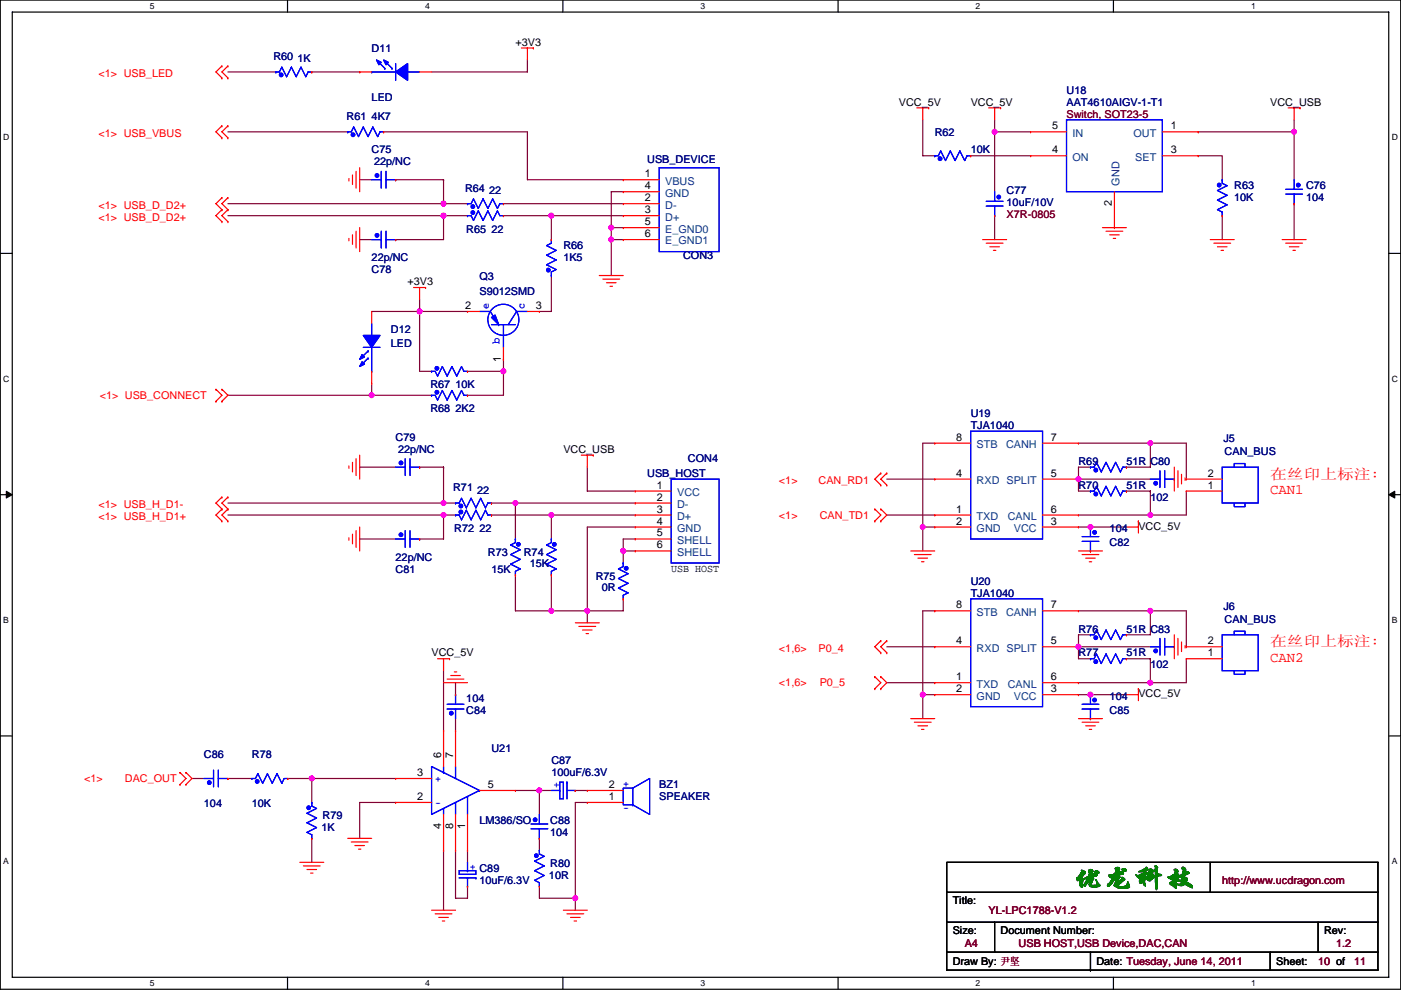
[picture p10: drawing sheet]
<svg xmlns="http://www.w3.org/2000/svg" width="297mm" height="210mm" viewBox="0 0 297 210" stroke-linecap="round" stroke-linejoin="round" font-family="sans-serif">
<path d="M.1 0h296.9v209.8h-296.9zM2.6 2.6h291.8v204.7h-291.8z" fill="none" stroke="#000" stroke-width=".25"/>
<g fill="#fff">
<path d="M31.8 .3h1v2h-1z"/>
<path d="M31.8 207.5h1v2.1h-1z"/>
</g>
<path d="M61 0v2.6M61 207.3v2.5" fill="none" stroke="#000" stroke-width=".25"/>
<g fill="#fff">
<path d="M90.1 .3h1v2h-1z"/>
<path d="M90.1 207.5h1v2.1h-1z"/>
</g>
<path d="M119.3 0v2.6M119.3 207.3v2.5" fill="none" stroke="#000" stroke-width=".25"/>
<g fill="#fff">
<path d="M148.5 .3h1v2h-1z"/>
<path d="M148.5 207.5h1v2.1h-1z"/>
</g>
<path d="M177.7 0v2.6M177.7 207.3v2.5" fill="none" stroke="#000" stroke-width=".25"/>
<g fill="#fff">
<path d="M206.9 .3h1v2h-1z"/>
<path d="M206.9 207.5h1v2.1h-1z"/>
</g>
<path d="M236.1 0v2.6M236.1 207.3v2.5" fill="none" stroke="#000" stroke-width=".25"/>
<g fill="#fff">
<path d="M265.2 .3h1v2h-1z"/>
<path d="M265.2 207.5h1v2.1h-1z"/>
<path d="M.7 28.2h1.3v2h-1.3z"/>
<path d="M295.1 28.2h1.3v2h-1.3z"/>
<path d="M.7 79.3h1.3v2.1h-1.3z"/>
<path d="M295.1 79.3h1.3v2.1h-1.3z"/>
</g>
<path d="M.1 53.7h2.5M294.4 53.7h2.6" fill="none" stroke="#000" stroke-width=".25"/>
<g fill="#fff">
<path d="M.7 130.5h1.2v2h-1.2z"/>
<path d="M295.1 130.5h1.2v2h-1.2z"/>
</g>
<path d="M.1 104.9h2.5M294.4 104.9h2.6" fill="none" stroke="#000" stroke-width=".25"/>
<path d="M1.3 104.2l1.3 .7-1.3 .7zM294.4 104.9l1.3-.7v1.4z" fill="#000" stroke="#000" stroke-width=".21"/>
<g fill="#fff">
<path d="M.7 181.7h1.2v2h-1.2z"/>
<path d="M295.1 181.7h1.2v2h-1.2z"/>
</g>
<path d="M.1 156.1h2.5M294.4 156.1h2.6M200.7 195.6h91.5M200.7 182.9h91.5v22.9h-91.5zM200.7 189.3h91.5M210.9 195.6v6.4M256.6 182.9v6.4M279.5 195.6v6.4M200.7 202h91.5M231.2 205.8h.1M231.2 202v3.8M269.3 202v3.8" fill="none" stroke="#000" stroke-width=".25"/>
<g fill="none" stroke="#800040" stroke-width=".25">
<path d="M48.3 15.3h10.2M66.1 15.3h10.2M111.8 12.7v2.6h-20.3M48.3 28h25.4M76.3 38.1h2.5M81.3 28h30.5v10.1h20.3M83.9 38.1h10.1M94 38.1h.1M94 38.1v5.1M195.6 25.4v7.6h2.6M205.8 33h12.7M210.9 28h7.6"/>
<path d="M210.9 28h.1M210.9 25.4v2.6M210.9 28v12.7M254.1 33h5v5.1M254.1 28h.1M254.1 28h20.3M274.4 28v10.1M274.4 25.4v2.6M48.3 45.7h45.7v5.1h-10.1M48.3 43.2h45.7M76.3 50.8h2.5M94 43.2h5.1"/>
<path d="M94 45.7h.1M94 45.7h5.1M106.7 43.2h25.4M106.7 45.7h10.2v5.1M116.9 45.7h.1M116.9 58.4v7.7h-2.5M116.9 45.7h15.2M129.6 48.3h.1M129.6 50.8h2.5M129.6 50.8v7.6M129.6 48.3h2.5M129.6 48.3v2.5"/>
<path d="M132.1 40.7h-2.5v7.6M210.9 45.7v5.1M259.1 45.7v5.1M274.4 43.2v7.6M78.8 66.1h10.2M89 66.1h10.1M89 66.1h.1M89 66.1v12.7h2.5M89 63.5v2.6M99.1 78.8h7.6M106.7 78.8h.1M106.7 78.8v5h-7.6"/>
<path d="M106.7 76.2v2.6M48.3 83.8h30.5M76.3 99.1h7.6M78.8 83.8h.1M78.8 81.3v2.5M78.8 83.8h12.7M89 99.1h5M94 99.1h.1M94 99.1v7.6M124.5 99.1v5.1h10.2M198.2 94h-2.6v17.8M228.7 94h15.2v5.1h-5.1"/>
<path d="M231.2 99.1h-2.5v2.5M243.9 94h7.6v7.6M243.9 94h.1M48.3 109.2h45.7v5.1h-5M48.3 106.7h45.7M76.3 114.3h7.6M94 106.7h2.6M94 109.2h.1M94 109.2h2.6M104.2 109.2h12.7v5.1M104.2 106.7h5.1v7.6M109.3 106.7h.1"/>
<path d="M109.3 106.7h25.4M116.9 109.2h.1M116.9 109.2h17.8M132.1 116.9h.1M132.1 116.9h2.6M132.1 116.9v2.5M134.7 111.8h-10.2v17.8M134.7 114.3h-2.6v2.6M188 109.2h10.2M188 101.6h10.2M195.6 111.8h.1M195.6 111.8h2.6"/>
<path d="M195.6 111.8v5.1M228.7 101.6v2.6h2.5M228.7 109.2h15.2M228.7 111.8h2.5M228.7 101.6h.1M228.7 101.6h15.2M231.2 111.8h.1M231.2 111.8h7.6M238.8 104.2h5.1M243.9 104.2h.1M243.9 104.2v5M251.5 104.2v5h-7.6"/>
<path d="M109.3 121.9v7.7h7.6M116.9 121.9v7.7M116.9 129.6h.1M116.9 129.6h7.6M124.5 129.6h.1M124.5 129.6v2.5M132.1 127v2.6h-7.6M188 137.2h10.2M198.2 129.6h-2.6v17.7M228.7 137.2v2.5h2.5M228.7 129.6h15.2v5h-5.1M228.7 137.2h.1"/>
<path d="M228.7 137.2h15.2M231.2 134.6h-2.5v2.6M238.8 139.7h5.1M243.9 139.7h.1M243.9 129.6h7.6v7.6M243.9 129.6h.1M243.9 139.7v5.1M251.5 139.7v5.1h-7.6M94 142.3v12.7M96.6 144.8v2.5M96.6 152.4v2.6M188 144.8h10.2"/>
<path d="M195.6 147.3h.1M195.6 147.3h2.6M195.6 147.3v5.1M228.7 144.8h15.2M228.7 147.3h2.5M231.2 147.3h.1M231.2 147.3h7.6M40.7 165.1h2.5M48.3 165.1h5.1M61 165.1h5.1M66.1 165.1h.1M66.1 165.1v5.1"/>
<path d="M66.1 177.8v5.1M66.1 165.1h17.8M83.9 170.2h-7.6v7.6M109.3 167.7h5.1M114.4 167.7h.1M114.4 167.7v5M114.4 177.8v2.6M114.4 167.7h2.5M122 167.7h2.5M124.5 170.2h-2.5v20.3M94 180.4v12.7M96.6 180.4v10.1h2.5v-2.5"/>
<path d="M99.1 180.4v2.5M114.4 188v2.5h7.6M122 190.5h.1M122 190.5v2.6"/>
</g>
<g fill="#f0f" stroke="#f0f" stroke-width=".25">
<circle cx="94" cy="43.2" r=".5"/>
<circle cx="94" cy="45.7" r=".5"/>
<circle cx="116.9" cy="45.7" r=".5"/>
<circle cx="88.9" cy="66" r=".5"/>
<circle cx="106.7" cy="78.7" r=".5"/>
<circle cx="78.8" cy="83.8" r=".5"/>
<circle cx="129.6" cy="48.3" r=".5"/>
<circle cx="129.6" cy="50.8" r=".5"/>
<circle cx="94" cy="106.7" r=".5"/>
<circle cx="109.3" cy="106.7" r=".5"/>
<circle cx="116.9" cy="109.2" r=".5"/>
<circle cx="94" cy="109.2" r=".5"/>
<circle cx="124.5" cy="129.5" r=".5"/>
<circle cx="132.1" cy="116.8" r=".5"/>
<circle cx="116.9" cy="129.5" r=".5"/>
<circle cx="210.9" cy="27.9" r=".5"/>
<circle cx="274.4" cy="27.9" r=".5"/>
<circle cx="66.1" cy="165.1" r=".5"/>
<circle cx="114.3" cy="167.6" r=".5"/>
<circle cx="122" cy="190.5" r=".5"/>
<circle cx="243.9" cy="109.2" r=".5"/>
<circle cx="243.9" cy="144.8" r=".5"/>
<circle cx="195.6" cy="147.3" r=".5"/>
<circle cx="243.9" cy="129.5" r=".5"/>
<circle cx="231.2" cy="147.3" r=".5"/>
<circle cx="228.6" cy="137.2" r=".5"/>
<circle cx="195.6" cy="111.8" r=".5"/>
<circle cx="243.9" cy="94" r=".5"/>
<circle cx="231.2" cy="111.8" r=".5"/>
<circle cx="228.6" cy="101.6" r=".5"/>
</g>
<g fill="none" stroke="#f00" stroke-width=".25">
<path d="M47.1 14h.1M47.1 16.5h.1M47.1 14l-1.3 1.3 1.3 1.2M48.3 14h.1M48.3 16.5h.1M48.3 14l-1.2 1.3 1.2 1.2M58.5 15.3h.1M66.1 15.3h.1M76.3 15.3h.1M76.3 15.3h2.5M89 15.3h2.5M110.6 10.2h2.5"/>
<path d="M111.8 10.2v2.5M113.1 10.2h.1M47.1 26.7h.1M47.1 29.2h.1M47.1 26.7l-1.3 1.3 1.3 1.2M48.3 26.7h.1M48.3 29.2h.1M48.3 26.7l-1.2 1.3 1.2 1.2M73.7 28h.1M74 37.9v.5M74.7 37.1v2M75.5 36.3v3.6"/>
<path d="M76.3 35.6v5.1M78.8 38.1h.1M81.3 28h.1M83.9 38.1h.1M132.1 38.1h.1M132.1 38.1h7.7M194.4 22.9h2.5M195.6 22.9v2.5M196.9 22.9h.1M198.2 33h.1M205.8 33h.1M209.6 22.9h2.5"/>
<path d="M210.9 22.9v2.5M212.1 22.9h.1M218.5 33h.1M218.5 28h.1M218.5 28h7.6M218.5 33h7.6M246.4 28h7.7M246.4 33h7.7M254.1 28h.1M254.1 33h.1M259.1 38.1h.1M273.1 22.9h2.5"/>
<path d="M274.4 22.9v2.5M274.4 38.1h.1M275.6 22.9h.1M47.1 41.9h.1M47.1 44.5h.1M47.1 47h.1M47.1 41.9l-1.3 1.3 1.3 1.3M47.1 44.5l-1.3 1.2 1.3 1.3M48.3 41.9h.1M48.3 44.5h.1M48.3 47h.1M48.3 41.9l-1.2 1.3 1.2 1.3"/>
<path d="M48.3 44.5l-1.2 1.2 1.2 1.3M74 50.6v.5M74.7 49.8v2M75.5 49v3.6M76.3 48.3v5.1M78.8 50.8h.1M83.9 50.8h.1M99.1 45.7h.1M99.1 43.2h.1M106.7 45.7h.1M106.7 43.2h.1M116.9 58.4h.1"/>
<path d="M116.9 50.8h.1M127.1 58.4h5M127.8 59.2h3.6M128.6 60h2M132.1 43.2h.1M132.1 45.7h.1M132.1 40.7h.1M132.1 48.3h.1M132.1 50.8h.1M132.1 43.2h7.7M132.1 45.7h7.7M132.1 40.7h7.7"/>
<path d="M132.1 48.3h7.7M132.1 50.8h7.7M208.3 50.8h5.1M209.1 51.6h3.6M209.9 52.3h2M210.6 53.1h.5M210.9 40.7h.1M210.9 45.7h.1M233.7 48.3h5.1M234.5 49h3.6M235.3 49.8h2M236 50.6h.5"/>
<path d="M236.3 48.3h.1M236.3 40.7v7.6M256.6 50.8h5.1M257.4 51.6h3.5M258.1 52.3h2.1M258.9 53.1h.5M259.1 45.7h.1M271.8 50.8h5.1M272.6 51.6h3.6M273.4 52.3h2M274.1 53.1h.5M274.4 43.2h.1"/>
<path d="M78.8 66.1v2.5M78.8 78.8v2.5M87.7 61h2.5M89 61v2.5M90.2 61h.1M91.5 78.8h.1M99.1 66.1h.1M99.1 78.8h.1M99.1 66.1h2.6M106.7 76.2h.1M106.7 73.7v2.5M111.8 66.1h2.6"/>
<path d="M114.4 66.1h.1M129.3 60.7h.6M45.8 85.1h.1M45.8 82.6h.1M45.8 82.6l1.3 1.2-1.3 1.3M47.1 82.6h.1M47.1 85.1h.1M47.1 82.6l1.2 1.2-1.2 1.3M74 98.8v.5M74.7 98.1v2M75.5 97.3v3.6M76.3 96.5v5.1"/>
<path d="M78.8 81.3h.1M83.9 99.1h.1M89 99.1h.1M91.5 83.8h.1M99.1 83.8h.1M123.3 96.5h2.5M124.5 96.5v2.6M125.8 96.5h.1M198.2 94h.1M198.2 94h7.6M221 94h7.7M228.7 94h.1"/>
<path d="M231.2 99.1h.1M238.8 99.1h.1M249 99.1v5.1M249.7 99.8v3.6M47.1 108h.1M47.1 110.5h.1M47.1 105.4h.1M47.1 108l-1.3 1.2 1.3 1.3M47.1 105.4l-1.3 1.3 1.3 1.3M48.3 108h.1M48.3 110.5h.1M48.3 105.4h.1"/>
<path d="M48.3 108l-1.2 1.2 1.2 1.3M48.3 105.4l-1.2 1.3 1.2 1.3M74 114.1v.5M74.7 113.3v2M75.5 112.5v3.6M76.3 111.8v5.1M83.9 114.3h.1M89 114.3h.1M96.6 109.2h.1M96.6 106.7h.1M104.2 109.2h.1M104.2 106.7h.1"/>
<path d="M109.3 114.3h.1M116.9 114.3h.1M132.1 119.4h.1M134.7 104.2h.1M134.7 106.7h.1M134.7 109.2h.1M134.7 111.8h.1M134.7 114.3h.1M134.7 116.9h.1M134.7 104.2h7.6M134.7 106.7h7.6M134.7 109.2h7.6"/>
<path d="M134.7 111.8h7.6M134.7 114.3h7.6M134.7 116.9h7.6M185.5 110.5h.1M185.5 108h.1M185.5 108l1.2 1.2-1.2 1.3M186.7 100.4h.1M186.7 102.9h.1M186.7 108h.1M186.7 110.5h.1M186.7 100.4l-1.2 1.2 1.2 1.3M186.7 108l1.3 1.2-1.3 1.3"/>
<path d="M188 100.4h.1M188 102.9h.1M188 100.4l-1.3 1.2 1.3 1.3M193.1 116.9h5.1M193.9 117.6h3.5M194.6 118.4h2.1M195.4 119.1h.5M198.2 111.8h.1M198.2 101.6h.1M198.2 109.2h.1M198.2 101.6h7.6M198.2 109.2h7.6"/>
<path d="M198.2 111.8h7.6M221 101.6h7.7M221 109.2h7.7M221 111.8h7.7M228.7 116.9h5M228.7 101.6h.1M228.7 109.2h.1M228.7 111.8h.1M229.4 117.6h3.6M230.2 118.4h2M230.9 119.1h.6M231.2 104.2h.1"/>
<path d="M231.2 111.8h.1M231.2 116.9h.1M238.8 111.8h2.6M238.8 104.2h.1M241.4 110.5h.1M241.4 110.5v2.6M243.9 101.6h.1M249 101.6h.1M250.5 100.6v2M251.3 101.4v.5M251.5 104.2h.1M251.5 101.6h.1"/>
<path d="M251.5 104.2h7.6M251.5 101.6h7.6M92.8 139.7h2.5M94 139.7v2.6M95.3 139.7h.1M109.3 121.9h.1M116.9 121.9h.1M122 132.1h5.1M122.7 132.9h3.6M123.5 133.6h2M124.3 134.4h.5M132.1 127h.1"/>
<path d="M186.7 135.9h.1M186.7 138.5h.1M186.7 135.9l-1.2 1.3 1.2 1.3M188 135.9h.1M188 138.5h.1M188 135.9l-1.3 1.3 1.3 1.3M198.2 129.6h.1M198.2 137.2h.1M198.2 137.2h7.6M198.2 129.6h7.6M221 137.2h7.7M221 129.6h7.7"/>
<path d="M228.7 129.6h.1M228.7 137.2h.1M231.2 134.6h.1M231.2 139.7h.1M238.8 134.6h.1M238.8 139.7h.1M243.9 137.2h.1M249 134.6v5.1M249 137.2h.1M249.7 135.4v3.6M250.5 136.2v2M251.3 136.9v.5"/>
<path d="M251.5 139.7h.1M251.5 137.2h.1M251.5 139.7h7.6M251.5 137.2h7.6M94 144.8h5.1M94 155h.1M94 155v7.6M94.8 144h3.6M95.6 143.3h2M96.3 142.5h.5M96.6 155h.1M96.6 152.4h.1"/>
<path d="M96.6 147.3h.1M96.6 155v7.6M185.5 146.1h.1M185.5 143.5h.1M185.5 143.5l1.2 1.3-1.2 1.3M186.7 143.5h.1M186.7 146.1h.1M186.7 143.5l1.3 1.3-1.3 1.3M193.1 152.4h5.1M193.9 153.2h3.5M194.6 153.9h2.1M195.4 154.7h.5"/>
<path d="M198.2 147.3h.1M198.2 144.8h.1M198.2 144.8h7.6M198.2 147.3h7.6M221 144.8h7.7M221 147.3h7.7M228.7 152.4h5M228.7 144.8h.1M228.7 147.3h.1M229.4 153.2h3.6M230.2 153.9h2M230.9 154.7h.6"/>
<path d="M231.2 147.3h.1M231.2 152.4h.1M238.8 147.3h2.6M241.4 146.1h.1M241.4 146.1v2.5M38.2 166.4h.1M38.2 163.9h.1M38.2 163.9l1.2 1.2-1.2 1.3M39.4 163.9h.1M39.4 166.4h.1M39.4 163.9l1.3 1.2-1.3 1.3M43.2 165.1h.1"/>
<path d="M48.3 165.1h.1M53.4 165.1h.1M61 165.1h.1M66.1 170.2h.1M66.1 177.8h.1M73.7 177.8h5.1M74.5 178.6h3.5M75.2 179.3h2.1M83.9 165.1h.1M83.9 170.2h.1M83.9 170.2h7.6M83.9 165.1h7.6"/>
<path d="M94 172.7v7.7M96.6 172.7v7.7M99.1 172.7v7.7M101.7 167.7h7.6M109.3 167.7h.1M114.4 172.7h.1M114.4 177.8h.1M116.9 167.7h.1M122 167.7h.1M124.5 167.7h.1M124.5 170.2h.1M124.5 167.7h7.6"/>
<path d="M124.5 170.2h7.6M63.6 182.9h5M64.3 183.7h3.6M65.1 184.4h2M65.8 185.2h.6M76 180.1h.5M91.5 193.1h5.1M92.3 193.8h3.5M93 194.6h2.1M93.8 195.3h.5M94 180.4h.1M96.6 180.4h.1"/>
<path d="M99.1 182.9h.1M99.1 188h.1M99.1 180.4h.1M114.4 180.4h.1M114.4 188h.1M119.4 193.1h5.1M120.2 193.8h3.6M121 194.6h2M121.7 195.3h.5"/>
</g>
<g fill="none" stroke="#00f" stroke-width=".25">
<path d="M58.5 15.3h.7l.6-1.1 1 2.1 1-2.1 1 2.1 1-2.1 1 2.1 .5-1h.8M58.5 15.3h.1M78.8 15.3h.1M78.8 15.3h5.1M80.1 13l1.5 1.5M81.6 14.5h.1M81.6 13l1.5 1.5M83.1 14.5h.1M83.9 13.5v3.5M86.4 15.3h2.6M73.7 28h.8l.5-1.1 1 2.1 1-2.1 1 2.1 1.1-2.1 1 2.1 .5-1h.7M73.7 28h.1"/>
<path d="M78.8 38.1h2M80.8 36.3v3.6M81.8 36.3v3.6M81.8 38.1h2.1M83.9 38.1h.1M139.8 35.6h12.7v17.8h-12.7zM198.2 33h.7l.5-1 1.1 2.1 1-2.1 1 2.1 1-2.1 1 2.1 .5-1.1h.8M198.2 33h.1M226.1 25.4h20.3v15.3h-20.3zM259.1 38.1v.8l1.1 .5-2.1 1 2.1 1-2.1 1 2.1 1.1-2.1 1 1 .5v.7M259.1 38.1h.1M274.4 38.1v2.1"/>
<path d="M78.8 50.8h2M80.8 49v3.6M81.8 49v3.6M81.8 50.8h2.1M83.9 50.8h.1M99.1 45.7h.8l.5 1.1 1-2.1 1 2.1 1-2.1 1.1 2.1 1-2.1 .5 1h.7M99.1 45.7h.1M99.1 43.2h.8l.5-1 1 2 1-2 1 2 1.1-2 1 2 .5-1h.7M99.1 43.2h.1M116.9 50.8v.8l-1 .5 2 1-2 1 2 1-2 1.1 2 1-1 .5v.7M116.9 58.4h.1M209.1 43.7h3.6"/>
<path d="M209.1 42.7h3.6M210.9 40.7v2M210.9 45.7h.1M210.9 43.7v2M272.6 41.2h3.6M272.6 40.2h3.6M274.4 43.2h.1M274.4 41.2v2M77 73.7h3.6M78 74.4h.1M78 76h.1M78 74.4l-1.5 1.6"/>
<path d="M78 76l-1.5 1.5M78.8 68.6v2.5M78.8 78.8h.1M78.8 73.7v5.1M91.5 78.8h.8l.5 1 1-2.1 1 2.1 1-2.1 1 2.1 1.1-2.1 .5 1.1h.7M91.5 78.8h.1M101.7 66.1h2.2l1.8 2.8M104.2 68.9h5.1M105.7 68.9h.1M106.7 68.9v4.8M111.8 66.1h-2.3l-1.7 2.8M83.9 99.1h2"/>
<path d="M85.9 97.3v3.6M86.9 97.3v3.6M86.9 99.1h2.1M89 99.1h.1M91.5 83.8h.8l.5 1.1 1-2.1 1 2.1 1-2.1 1 2.1 1.1-2.1 .5 1h.7M91.5 83.8h.1M205.8 91.5h15.2v22.8h-15.2zM231.2 99.1h.8l.5-1 1 2 1-2 1 2 1-2 1 2 .6-1h.7M231.2 99.1h.1M245.9 99.8v3.6M246.9 99.8v3.6M259.1 99.1h7.7v7.6h-7.7z"/>
<path d="M261.7 99.1v-.8h2.3v.8M83.9 114.3h2M85.9 112.5v3.6M86.9 112.5v3.6M86.9 114.3h2.1M89 114.3h.1M96.6 109.2h.7l.6 1.1 1-2.1 1 2.1 1-2.1 1 2.1 1-2.1 .5 1h.8M96.6 109.2h.1M96.6 106.7h.7l.6-1 1 2 1-2 1 2 1-2 1 2 .5-1h.8M96.6 106.7h.1M109.3 114.3v.8l-1 .5 2 1-2 1 2 1-2 1.1 2 1-1 .5v.7M109.3 114.3h.1"/>
<path d="M116.9 114.3v.8l-1 .5 2 1-2 1 2 1-2 1.1 2 1-1 .5v.7M116.9 114.3h.1M132.1 119.4v.8l-1 .5 2.1 1-2.1 1 2.1 1-2.1 1 2.1 1.1-1.1 .5v.7M132.1 119.4h.1M142.3 101.6h10.2v17.8h-10.2zM229.4 114.8h3.6M229.4 113.8h3.6M231.2 104.2h.8l.5-1.1 1 2.1 1-2.1 1 2.1 1-2.1 1 2.1 .6-1h.7M231.2 104.2h.1M231.2 111.8v2M231.2 116.9h.1M231.2 114.8v2.1"/>
<path d="M243.9 101.6h2M246.9 101.6h2.1M249 101.6h.1M261.7 106.7v.8h2.3v-.8M205.8 127h15.2v22.9h-15.2zM231.2 134.6h.8l.5-1 1 2.1 1-2.1 1 2.1 1-2.1 1 2.1 .6-1.1h.7M231.2 134.6h.1M231.2 139.7h.8l.5-1 1 2 1-2 1 2 1-2 1 2 .6-1h.7M231.2 139.7h.1M243.9 137.2h2M245.9 135.4v3.6M246.9 135.4v3.6"/>
<path d="M246.9 137.2h2.1M249 137.2h.1M259.1 134.6h7.7v7.7h-7.7zM261.7 134.6v-.7h2.3v.7M94.8 149.4h3.6M94.8 150.4h3.6M96.6 150.4v2M96.6 147.3h.1M96.6 147.3v2.1M229.4 150.4h3.6M229.4 149.4h3.6M231.2 147.3v2.1"/>
<path d="M231.2 152.4h.1M231.2 150.4v2M261.7 142.3v.7h2.3v-.7M43.2 165.1h2.1M45.3 163.3v3.6M46.3 163.3v3.6M46.3 165.1h2M48.3 165.1h.1M53.4 165.1h.8l.5-1 1 2 1-2 1 2 1-2 1.1 2 .5-1h.7M53.4 165.1h.1M66.1 170.2v.8l1 .5-2 1 2 1-2 1 2 1-2 1.1 1 .5v.7M66.1 170.2h.1"/>
<path d="M91.5 162.6v10.1l10.2-5M91.5 162.6h.1M91.5 162.6l10.2 5.1M94 171.5v1.2M94 163.9h.1M94 162.6v1.3M96.6 170.2v2.5M96.6 162.6v2.5M99.1 168.9h.1M99.1 168.9v3.8M101.7 167.7h.1M112.6 175.8h3.5"/>
<path d="M112.6 174.8h3.5M114.4 172.7v2.1M114.4 177.8h.1M114.4 175.8v2M116.9 167.7h1.8M118.7 165.9h.7v3.5h-.7zM118.7 167.7h.1M120.2 165.9h.1M120.2 167.7h1.8M120.2 165.9v3.5M122 167.7h.1M132.1 167.2h2.1v3.5h-2.1z"/>
<path d="M134.2 167.2l3.5-2.1v7.6l-3.5-2M134.2 170.7h.1M97.3 184.7h3.6v.7h-3.6zM97.3 186.2h3.6M99.1 188h.1M99.1 184.7h.1M99.1 182.9v1.8M99.1 186.2v1.8M100.9 186.2h.1M114.4 180.4v.7l1 .5-2.1 1 2.1 1.1-2.1 1 2.1 1-2.1 1 1.1 .5v.8M114.4 180.4h.1"/>
<circle cx="106.7" cy="67.8" r="3.3"/>
</g>
<g fill="#00f" stroke="#00f" stroke-width=".25">
<path d="M77 71.1h3.6l-1.8 2.6z" fill-rule="evenodd"/>
<path d="M76.8 76.7l.5 .5-1 .5z" fill-rule="evenodd"/>
<path d="M76.8 75.2l.5 .5-1 .5z" fill-rule="evenodd"/>
<path d="M77 71.1h3.6l-1.8 2.6z" fill-rule="evenodd"/>
<path d="M76.8 76.7l.5 .5-1 .5z" fill-rule="evenodd"/>
<path d="M76.8 75.2l.5 .5-1 .5z" fill-rule="evenodd"/>
<path d="M104.2 67.3l.8-.5 .7 2.1z" fill-rule="evenodd"/>
<path d="M104.2 67.3l.8-.5 .7 2.1z" fill-rule="evenodd"/>
<path d="M83.9 15.3l2.5-1.8v3.5z" fill-rule="evenodd"/>
<path d="M79.8 12.7l1 .5-.5 .5z" fill-rule="evenodd"/>
<path d="M81.3 12.7l1.1 .5-.6 .5z" fill-rule="evenodd"/>
<path d="M83.9 15.3l2.5-1.8v3.5z" fill-rule="evenodd"/>
<path d="M79.8 12.7l1 .5-.5 .5z" fill-rule="evenodd"/>
<path d="M81.3 12.7l1.1 .5-.6 .5z" fill-rule="evenodd"/>
<circle cx="54.5" cy="165.7" r=".38"/>
<circle cx="92.6" cy="83.2" r=".38"/>
<circle cx="59.6" cy="15.9" r=".38"/>
<circle cx="79.9" cy="37.2" r=".38"/>
<circle cx="79.9" cy="49.9" r=".38"/>
<circle cx="74.8" cy="28.6" r=".38"/>
<circle cx="132.8" cy="120.5" r=".38"/>
<circle cx="211.8" cy="41.8" r=".38"/>
<circle cx="100.2" cy="45.1" r=".38"/>
<circle cx="258.5" cy="39.3" r=".38"/>
<circle cx="113.5" cy="173.9" r=".38"/>
<circle cx="85" cy="98.2" r=".38"/>
<circle cx="100.2" cy="43.8" r=".38"/>
<circle cx="113.7" cy="181.5" r=".38"/>
<circle cx="85" cy="113.4" r=".38"/>
<circle cx="109.9" cy="115.5" r=".38"/>
<circle cx="232.3" cy="99.7" r=".37"/>
<circle cx="275.3" cy="39.3" r=".38"/>
<circle cx="97.7" cy="108.6" r=".38"/>
<circle cx="232.3" cy="135.3" r=".37"/>
<circle cx="232.3" cy="104.8" r=".37"/>
<circle cx="232.1" cy="148.5" r=".38"/>
<circle cx="117.5" cy="115.5" r=".38"/>
<circle cx="92.6" cy="78.1" r=".38"/>
<circle cx="232.1" cy="112.9" r=".38"/>
<circle cx="232.3" cy="140.3" r=".37"/>
<circle cx="97.7" cy="107.3" r=".38"/>
<circle cx="95.7" cy="151.3" r=".38"/>
<circle cx="116.3" cy="57.3" r=".38"/>
<circle cx="245" cy="102.5" r=".37"/>
<circle cx="65.5" cy="171.3" r=".38"/>
<circle cx="245" cy="138.1" r=".37"/>
<circle cx="44.4" cy="166" r=".38"/>
<circle cx="199.3" cy="33.7" r=".38"/>
</g>
<text font-size="5.3" fill="#008000" x="227.4" y="187.7">优龙科技</text>
<g font-size="3" fill="#f00">
<text x="269.3" y="101.5">在丝印上标注:</text>
<text x="269.3" y="104.8">CAN1</text>
<text x="269.3" y="137.1">在丝印上标注:</text>
<text x="269.3" y="140.3">CAN2</text>
</g>
<g font-size="2.3" fill="#000080">
<text x="78.8" y="11">D11</text>
<text x="58" y="12.7">R60</text>
<text x="63.1" y="13.3">1K</text>
<text x="78.8" y="21.4">LED</text>
<text x="226.1" y="19.9">U18</text>
<text x="226.1" y="22.4">AAT4610AIGV-1-T1</text>
<text x="73.5" y="25.4">R61 4K7</text>
<text x="198.2" y="28.7">R62</text>
<text x="78.8" y="32.6">C75</text>
<text x="79.3" y="35.1">22p/NC</text>
<text x="137.2" y="34.6">USB_DEVICE</text>
<text x="205.8" y="32.6">10K</text>
<text x="98.6" y="40.7">R64</text>
<text x="103.7" y="41.2">22</text>
<text x="213.4" y="41.2">C77</text>
<text x="261.7" y="40.2">R63</text>
<text x="276.9" y="40.2">C76</text>
<text x="213.4" y="43.7">10uF/10V</text>
<text x="261.7" y="42.7">10K</text>
<text x="276.9" y="42.7">104</text>
<text x="98.9" y="49.3">R65 22</text>
<text x="119.4" y="52.9">R66</text>
<text x="78.8" y="58">C78</text>
<text x="78.8" y="55.4">22p/NC</text>
<text x="101.7" y="59.5">Q3</text>
<text x="119.4" y="55.4">1K5</text>
<text x="144.8" y="54.9">CON3</text>
<text x="101.7" y="62.5">S9012SMD</text>
<text x="82.9" y="70.7">D12</text>
<text x="82.9" y="73.7">LED</text>
<text x="91.2" y="82.3">R67 10K</text>
<text x="91.2" y="87.4">R68 2K2</text>
<text x="205.8" y="88.4">U19</text>
<text x="83.9" y="93.5">C79</text>
<text x="205.8" y="91">TJA1040</text>
<text x="259.4" y="93.8">J5</text>
<text x="84.4" y="96.1">22p/NC</text>
<text x="137.2" y="101.1">USB_HOST</text>
<text x="145.9" y="98.1">CON4</text>
<text x="228.7" y="98.6">R69</text>
<text x="238.8" y="98.6">51R</text>
<text x="243.9" y="98.6">C80</text>
<text x="259.6" y="96.6">CAN_BUS</text>
<text x="96.1" y="104.2">R71</text>
<text x="101.2" y="104.7">22</text>
<text x="228.7" y="103.7">R70</text>
<text x="238.8" y="103.7">51R</text>
<text x="243.9" y="106.2">102</text>
<text x="96.3" y="112.8">R72 22</text>
<text x="235.3" y="112.8">104</text>
<text x="83.9" y="118.9">22p/NC</text>
<text x="103.4" y="117.9">R73</text>
<text x="111.1" y="117.9">R74</text>
<text x="235.3" y="115.9">C82</text>
<text x="83.9" y="121.5">C81</text>
<text x="104.2" y="121.5">15K</text>
<text x="112.3" y="120.2">15K</text>
<text x="126.3" y="123">R75</text>
<text x="127.6" y="125.3">0R</text>
<text x="205.8" y="124">U20</text>
<text x="205.8" y="126.5">TJA1040</text>
<text x="259.4" y="129.3">J6</text>
<text x="228.7" y="134.2">R76</text>
<text x="238.8" y="134.2">51R</text>
<text x="243.9" y="134.2">C83</text>
<text x="259.6" y="132.1">CAN_BUS</text>
<text x="228.7" y="139.2">R77</text>
<text x="238.8" y="139.2">51R</text>
<text x="243.9" y="141.8">102</text>
<text x="98.9" y="148.9">104</text>
<text x="235.3" y="148.4">104</text>
<text x="98.9" y="151.4">C84</text>
<text x="235.3" y="151.4">C85</text>
<text x="43.2" y="160.8">C86</text>
<text x="53.4" y="160.8">R78</text>
<text x="104.2" y="159.6">U21</text>
<text x="116.9" y="162.1">C87</text>
<text x="116.9" y="164.6">100uF/6.3V</text>
<text x="139.8" y="167.2">BZ1</text>
<text x="43.2" y="171.2">104</text>
<text x="53.4" y="171.2">10K</text>
<text x="68.4" y="173.8">R79</text>
<text x="139.8" y="169.7">SPEAKER</text>
<text x="68.1" y="176.3">1K</text>
<text x="101.7" y="174.8">LM386/SO</text>
<text x="116.6" y="174.8">C88</text>
<text x="116.6" y="177.3">104</text>
<text x="116.6" y="183.9">R80</text>
<text x="101.7" y="187.5">10uF/6.3V</text>
<text x="116.4" y="186.5">10R</text>
</g>
<g font-size="2.3">
<text x="109.3" y="9.7">+3V3</text>
<text x="190.6" y="22.4">VCC_5V</text>
<text x="205.8" y="22.4">VCC_5V</text>
<text x="269.3" y="22.4">VCC_USB</text>
<text x="223.1" y="27.4">5</text>
<text x="248.2" y="27.4">1</text>
<text x="223.1" y="32.5">4</text>
<text x="248.2" y="32.5">3</text>
<text x="136.7" y="37.6">1</text>
<text x="136.7" y="40.1">4</text>
<text x="136.7" y="42.7">2</text>
<text x="136.7" y="45.2">3</text>
<text x="136.7" y="47.8">5</text>
<text x="235.8" y="43.7" transform="rotate(-90 235.8 43.7)">2</text>
<text x="136.7" y="50.3">6</text>
<text x="86.4" y="60.5">+3V3</text>
<text x="98.6" y="65.5">2</text>
<text x="113.6" y="65.5">3</text>
<text x="106.2" y="76.8" transform="rotate(-90 106.2 76.8)">1</text>
<text x="202.8" y="93.5">8</text>
<text x="222.8" y="93.5">7</text>
<text x="119.4" y="96.1">VCC_USB</text>
<text x="202.8" y="101.1">4</text>
<text x="222.8" y="101.1">5</text>
<text x="256.1" y="101.1">2</text>
<text x="139.3" y="103.6">1</text>
<text x="139.3" y="106.2">2</text>
<text x="256.1" y="103.6">1</text>
<text x="139.3" y="108.7">3</text>
<text x="139.3" y="111.3">4</text>
<text x="139.3" y="113.8">5</text>
<text x="202.8" y="111.3">2</text>
<text x="202.8" y="108.7">1</text>
<text x="222.8" y="111.3">3</text>
<text x="222.8" y="108.7">6</text>
<text x="241.4" y="112.3">VCC_5V</text>
<text x="139.3" y="116.3">6</text>
<text x="142.3" y="121.2">USB HOST</text>
<text x="202.8" y="129">8</text>
<text x="222.8" y="129">7</text>
<text x="202.8" y="136.7">4</text>
<text x="222.8" y="136.7">5</text>
<text x="256.1" y="136.7">2</text>
<text x="91.5" y="139.2">VCC_5V</text>
<text x="256.1" y="139.2">1</text>
<text x="202.8" y="146.8">2</text>
<text x="202.8" y="144.3">1</text>
<text x="222.8" y="146.8">3</text>
<text x="222.8" y="144.3">6</text>
<text x="241.4" y="147.9">VCC_5V</text>
<text x="93.5" y="160.8" transform="rotate(-90 93.5 160.8)">6</text>
<text x="96.1" y="160.8" transform="rotate(-90 96.1 160.8)">7</text>
<text x="88.5" y="164.6">3</text>
<text x="103.4" y="167.1">5</text>
<text x="129.1" y="167.1">2</text>
<text x="88.5" y="169.7">2</text>
<text x="129.1" y="169.7">1</text>
<text x="93.5" y="175.8" transform="rotate(-90 93.5 175.8)">4</text>
<text x="96.1" y="175.8" transform="rotate(-90 96.1 175.8)">8</text>
<text x="98.6" y="175.8" transform="rotate(-90 98.6 175.8)">1</text>
<text x="202" y="191.8">Title:</text>
<text x="202" y="198.2">Size:</text>
<text x="212.1" y="198.2">Document Number:</text>
<text x="280.7" y="198.2">Rev:</text>
<text x="202" y="204.8">Draw By: 尹坚</text>
<text x="232.5" y="204.8">Date: Tuesday, June 14, 2011</text>
<text x="270.6" y="204.8">Sheet:</text>
</g>
<g font-size="2.3" fill="#f00">
<text x="20.9" y="16.3">&lt;1&gt; USB_LED</text>
<text x="20.9" y="29">&lt;1&gt; USB_VBUS</text>
<text x="20.9" y="44.2">&lt;1&gt; USB_D_D2+</text>
<text x="20.9" y="46.8">&lt;1&gt; USB_D_D2+</text>
<text x="21.1" y="84.6">&lt;1&gt; USB_CONNECT</text>
<text x="20.9" y="107.7">&lt;1&gt; USB_H_D1-</text>
<text x="165.2" y="102.7">&lt;1&gt;</text>
<text x="173.5" y="102.7">CAN_RD1</text>
<text x="20.9" y="110.3">&lt;1&gt; USB_H_D1+</text>
<text x="165.2" y="110">&lt;1&gt;</text>
<text x="173.8" y="110">CAN_TD1</text>
<text x="165.2" y="138.2">&lt;1,6&gt;</text>
<text x="173.5" y="138.2">P0_4</text>
<text x="165.2" y="145.6">&lt;1,6&gt;</text>
<text x="173.8" y="145.6">P0_5</text>
<text x="17.8" y="165.9">&lt;1&gt;</text>
<text x="26.5" y="165.9">DAC_OUT</text>
</g>
<g font-size="2.3" fill="#800000">
<text x="226.1" y="24.9">Switch, SOT23-5</text>
<text x="213.4" y="46.3">X7R-0805</text>
<text x="259.1" y="187.5">http://www.ucdragon.com</text>
<text x="209.6" y="193.8">YL-LPC1788-V1.2</text>
<text x="204.5" y="201">A4</text>
<text x="216" y="201">USB HOST,USB Device,DAC,CAN</text>
<text x="283.3" y="201">1.2</text>
<text x="279.5" y="204.8">10 of</text>
<text x="287.1" y="204.8">11</text>
</g>
<g font-size="2.3" fill="#004080">
<text x="227.4" y="29">IN</text>
<text x="240.3" y="29">OUT</text>
<text x="227.4" y="34.1">ON</text>
<text x="240.7" y="34.1">SET</text>
<text x="141" y="39.2">VBUS</text>
<text x="141" y="41.7">GND</text>
<text x="237.3" y="39.4" transform="rotate(-90 237.3 39.4)">GND</text>
<text x="141" y="44.2">D-</text>
<text x="141" y="46.8">D+</text>
<text x="141" y="49.3">E_GND0</text>
<text x="141" y="51.9">E_GND1</text>
<text x="207.1" y="95">STB</text>
<text x="213.3" y="95">CANH</text>
<text x="143.6" y="105.2">VCC</text>
<text x="143.6" y="107.7">D-</text>
<text x="207.1" y="102.7">RXD SPLIT</text>
<text x="143.6" y="110.3">D+</text>
<text x="143.6" y="112.8">GND</text>
<text x="207.1" y="112.8">GND</text>
<text x="207.1" y="110.3">TXD</text>
<text x="213.7" y="110.3">CANL</text>
<text x="214.9" y="112.8">VCC</text>
<text x="143.6" y="115.4">SHELL</text>
<text x="143.6" y="117.9">SHELL</text>
<text x="207.1" y="130.6">STB</text>
<text x="213.3" y="130.6">CANH</text>
<text x="207.1" y="138.2">RXD SPLIT</text>
<text x="207.1" y="148.4">GND</text>
<text x="207.1" y="145.8">TXD</text>
<text x="213.7" y="145.8">CANL</text>
<text x="214.9" y="148.4">VCC</text>
</g>
<g font-size="2.3" fill="#00f">
<text x="103.6" y="65.6" transform="rotate(-90 103.6 65.6)">e</text>
<text x="111.2" y="65.6" transform="rotate(-90 111.2 65.6)">c</text>
<text x="105.9" y="72.9" transform="rotate(-90 105.9 72.9)">b</text>
<text x="92.3" y="165.9">+</text>
<text x="118.6" y="167.2" transform="rotate(-90 118.6 167.2)">+</text>
<text x="132.1" y="166.9">+</text>
<text x="92.3" y="171">-</text>
<text x="132.1" y="172">-</text>
<text x="99.6" y="184.5">+ C89</text>
</g>
<g font-size="1.8">
<text x="31.8" y="1.9">5</text>
<text x="90.1" y="1.9">4</text>
<text x="148.5" y="1.9">3</text>
<text x="206.9" y="1.9">2</text>
<text x="265.2" y="1.9">1</text>
<text x=".7" y="29.8">D</text>
<text x="295.1" y="29.8">D</text>
<text x=".7" y="81">C</text>
<text x="295.1" y="81">C</text>
<text x=".7" y="132.1">B</text>
<text x="295.1" y="132.1">B</text>
<text x=".7" y="183.3">A</text>
<text x="295.1" y="183.3">A</text>
<text x="31.8" y="209.2">5</text>
<text x="90.1" y="209.2">4</text>
<text x="148.5" y="209.2">3</text>
<text x="206.9" y="209.2">2</text>
<text x="265.2" y="209.2">1</text>
</g>
</svg>
